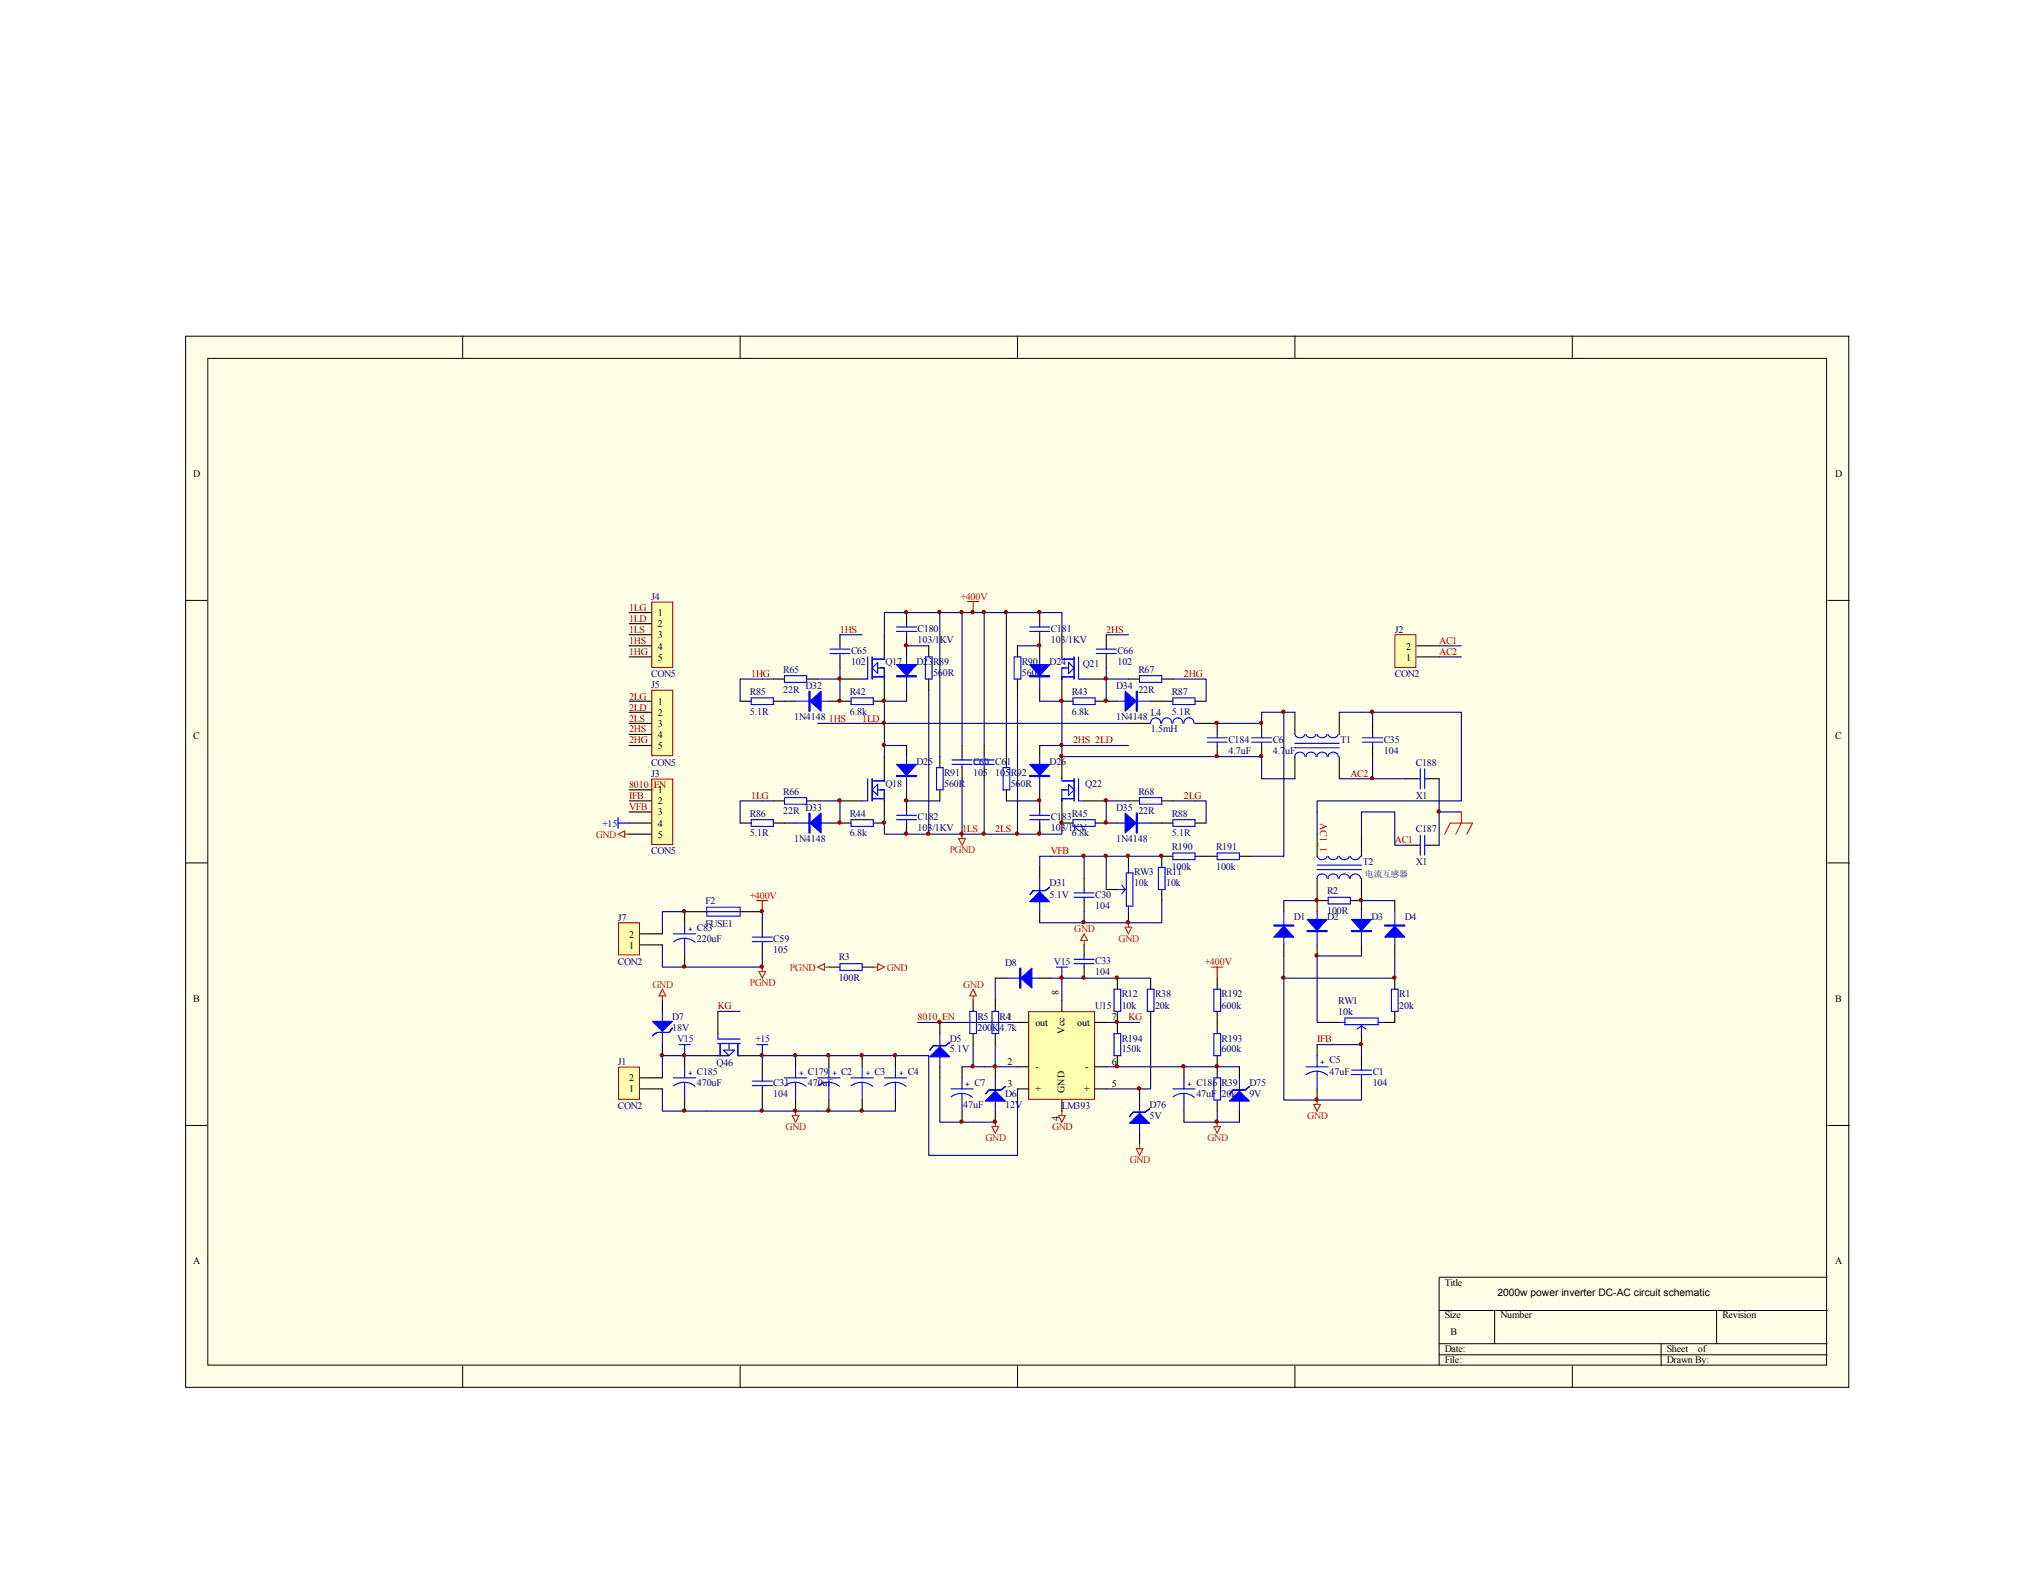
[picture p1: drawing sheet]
<svg xmlns="http://www.w3.org/2000/svg" width="279mm" height="216mm" viewBox="0 0 279 216" stroke-linecap="round" stroke-linejoin="round" font-family="sans-serif">
<path d="M25.5 46.1h228.3v144.3h-228.3z" fill="#ffffe8"/>
<g fill="none" stroke="#000" stroke-width=".14">
<path d="M25.5 46.1h228.3v144.3h-228.3zM28.5 49.2h222.3v138.2h-222.3zM63.5 46.1v3M101.6 46.1v3M139.7 46.1v3M177.8 46.1v3M215.9 46.1v3M25.4 82.4h3.1M250.9 82.4h3.1M25.4 118.4h3.1M250.9 118.4h3.1M25.4 154.5h3.1"/>
<path d="M250.9 154.5h3.1M197.6 179.9h53.3M205.2 179.9v4.5M235.7 179.9v4.5M250.9 175.3h-53.3v12.2M63.5 187.5v3M101.6 187.5v3M139.7 187.5v3M177.8 187.5v3M197.6 184.4h53.3M197.6 185.9h53.3M215.9 187.5v3"/>
<path d="M228.1 184.4v3.1"/>
</g>
<g fill="none" stroke="#000" stroke-width=".15">
<path d="M101.6 96.2h1.5M106.2 96.2h3M106.2 93.2h1.5M110.8 93.2h1.5M113.8 96.2h3.1M115.3 93.2h3.1M115.3 87.1v1.5M115.3 90.2v1.5M121.4 87.1v3.1M121.4 93.2v3h-1.5M124.5 84.1v1.5M124.5 87.1v3.1"/>
<path d="M124.5 94.7v1.5M127.5 88.6v1.6M127.5 93.2v1.5M139.7 88.6v1.6M139.7 93.2v1.5M142.7 84.1v1.5M142.7 87.1v3.1M142.7 94.7v1.5M145.8 96.2h1.5M150.4 96.2h3M151.9 87.1v1.5M151.9 90.2v1.5"/>
<path d="M154.9 93.2h1.6M154.9 99.3h3.1M158 96.2h3M159.5 93.2h1.5M164.1 99.3h3v1.5M164.1 96.2h1.5M177.8 97.8v3M183.9 97.8v3M188.5 99.3v1.5M101.6 113h1.5M106.2 113h3M106.2 109.9h1.5"/>
<path d="M110.8 109.9h1.5M113.8 113h3.1M115.3 109.9h3.1M121.4 103.8v3.1M121.4 109.9v3.1h-1.5M124.5 102.3v1.5M124.5 108.4v3M124.5 113v1.5M129 103.8v1.6M129 108.4v1.5M132.1 102.3v1.5M132.1 105.4v1.5"/>
<path d="M135.1 102.3v1.5M135.1 105.4v1.5M138.2 103.8v1.6M138.2 108.4v1.5M142.7 102.3v1.5M142.7 108.4v3M142.7 113v1.5M142.7 119.1v1.5M145.8 113h1.5M150.4 113h3M154.9 117.5v1.6M154.9 109.9h1.6"/>
<path d="M158 113h3M159.5 109.9h1.5M161 117.5h-1.5v1.6M164.1 113h1.5M164.1 117.5h3M167.1 102.3v1.5M170.2 117.5h1.5M177.8 103.8v3.1M183.9 103.8v3.1M188.5 102.3v1.5M193 116h1.5M193 106.9h1.5"/>
<path d="M196.1 116h1.5M196.1 106.9h1.5M94 131.2v1.5M97 125.1h-3v1.6M98.6 138.8v3.1M101.6 125.1h3.1M104.7 126.7v1.5M104.7 129.7v1.5M142.7 125.1v1.6M148.8 120.6v1.5M148.8 123.6v1.5M148.8 129.7v1.5"/>
<path d="M148.8 132.7v1.6M151.9 122.1h1.5M153.4 134.3v1.5M153.4 138.8v3.1M154.9 125.1v1.6M158 134.3v1.5M158 138.8v1.5M159.5 122.1v1.5M167.1 134.3v1.5M167.1 138.8v3.1M94 144.9v1.5M94 151v1.5"/>
<path d="M95.5 144.9h3.1M101.6 144.9h3.1M104.7 146.4v1.5M104.7 149.5v1.5M109.2 144.9v1.5M109.2 151v1.5M153.4 144.9v1.5M156.5 149.5v1.5M156.5 155.5v1.6M162.6 146.4v1.5M162.6 152.5v1.5M167.1 144.9v3"/>
<path d="M167.1 151v1.5M170.2 146.4v1.5M170.2 152.5v1.5"/>
</g>
<g fill="none" stroke="#00f" stroke-width=".15">
<path d="M103.1 95.8h3.1v.9h-3.1zM107.7 92.7h3.1v1h-3.1zM109.2 96.2h4.6M114 89.1h2.7M114 89.7h2.7M115.3 88.6v.5M115.3 89.7v.5M116.9 95.8h3v.9h-3zM119.1 90.2v3h-.7M119.7 90.2v3M119.7 92.9h1.7M119.7 91.7l.8-.8v1.5z"/>
<path d="M120.5 91.7h.9v1.5M121.4 90.2v.3h-1.7M123.1 86.7h2.7M123.1 86.1h2.7M124.5 85.6v.5M124.5 86.7v.4M124.5 90.2v4.5M127.1 90.2h.9v3h-.9zM139.2 90.2h1v3h-1zM141.4 86.7h2.7M141.4 86.1h2.7M142.7 85.6v.5"/>
<path d="M142.7 86.7v.4M142.7 90.2v4.5M147.3 95.8h3.1v.9h-3.1zM150.5 89.1h2.8M150.5 89.7h2.8M151.9 88.6v.5M151.9 89.7v.5M153.4 96.2h4.6M156.5 92.7h3v1h-3zM159.4 99.3a.69 .69 0 0 0-.7-.8 .69 .69 0 0 0-.7 .8M160.9 99.3a.69 .69 0 0 0-.7-.8 .69 .69 0 0 0-.7 .8M161 95.8h3.1v.9h-3.1z"/>
<path d="M162.4 99.3a.69 .69 0 0 0-.7-.8 .69 .69 0 0 0-.7 .8M163.9 99.3a.69 .69 0 0 0-.7-.8 .69 .69 0 0 0-.6 .8M103.1 112.5h3.1v.9h-3.1zM107.7 109.5h3.1v.9h-3.1zM109.2 113h4.6M116.9 112.5h3v.9h-3zM119.1 106.9v3h-.7M119.7 106.9v3M119.7 109.6h1.7M120.5 108.4h.9v1.5M120.5 107.6v1.6l-.8-.8zM121.4 106.9v.3h-1.7"/>
<path d="M123.1 112.5h2.7M123.1 111.9h2.7M124.5 103.8v4.6M124.5 111.4v.5M124.5 112.5v.5M128.6 105.4h.9v3h-.9zM130.7 104.9h2.8M130.7 104.3h2.8M132.1 103.8v.5M132.1 104.9v.5M133.8 104.9h2.7M133.8 104.3h2.7"/>
<path d="M135.1 103.8v.5M135.1 104.9v.5M137.7 105.4h.9v3h-.9zM141.4 112.5h2.7M141.4 111.9h2.7M142.7 103.8v4.6M142.7 111.4v.5M142.7 112.5v.5M147.3 112.5h3.1v.9h-3.1zM153.4 113h4.6M154.6 119.8h.9v4.6h-.9zM154.9 119.1v.7"/>
<path d="M156.5 109.5h3v.9h-3zM159 119.1h1v3h-1zM161 112.5h3.1v.9h-3.1zM161 117.1h3.1v.9h-3.1zM165.8 101.9h2.7M165.8 101.3h2.7M167.1 100.8v.5M167.1 101.9v.4M167.1 117.1h3.1v.9h-3.1zM177.8 102h6.1M177.8 102.6h6.1M179.2 100.8a.74 .74 0 0 1-.7 .5 .74 .74 0 0 1-.7-.5"/>
<path d="M179.2 103.8a.69 .69 0 0 0-.7-.6 .69 .69 0 0 0-.7 .6M180.7 103.8a.69 .69 0 0 0-.7-.6 .69 .69 0 0 0-.7 .6M180.7 100.8a.74 .74 0 0 1-.7 .5 .74 .74 0 0 1-.7-.5M182.2 103.8a.69 .69 0 0 0-.7-.6 .69 .69 0 0 0-.7 .6M182.2 100.8a.74 .74 0 0 1-.7 .5 .74 .74 0 0 1-.7-.5M183.7 103.8a.69 .69 0 0 0-.7-.6 .69 .69 0 0 0-.6 .6M183.7 100.8a.74 .74 0 0 1-.7 .5 .74 .74 0 0 1-.6-.5M187.1 101.9h2.7M187.1 101.3h2.7M188.5 100.8v.5M188.5 101.9v.4M194.5 116h.5"/>
<path d="M194.5 106.9h.5M195 105.5v2.8M195 114.6v2.8M195.6 116h.5M195.6 105.5v2.8M195.6 114.6v2.8M195.6 106.9h.5M92.5 128.2h3M94 128.8h-.1a2.36 2.36 0 0 0-1.4 .5M94 126.7v1.5M94 128.8v2.4M94 128.8a2.37 2.37 0 0 1 1.4 .5"/>
<path d="M97 124.5h4.6v1.2h-4.6zM97 125.1h4.6M103.3 129.2h2.7M103.3 128.6h2.7M104.7 128.2v.4M104.7 129.2v.5M142.7 120.6v4.5M145 132.7h1.6M145.8 132.7v1.6M147.5 123.2h2.7M147.5 122.5h2.7M147.5 132.3h2.7"/>
<path d="M147.5 131.7h2.7M148.8 122.1v.4M148.8 123.2v.4M148.8 131.2v.5M148.8 132.3v.4M153 135.8h.9v3h-.9zM153.4 122.1h1.1M154 121.5l.5 .6M154.5 122.1l-.5 .6M154.9 124.4v.7M157.5 135.8h.9v3h-.9zM166.7 135.8h.9v3h-.9z"/>
<path d="M92.5 147.9h3M94 148.6h-.1a2.36 2.36 0 0 0-1.4 .4M94 146.4v1.5M94 148.5v2.5M94 148.6a2.37 2.37 0 0 1 1.4 .5M98.6 141.9v.7h3M98.6 144.9h1.5M98.6 143.2h3M98.9 143.2v1.7M99.3 144.1h1.6l-.8 .8zM100.1 143.2v.9M101.3 143.2v1.7h.3"/>
<path d="M103.3 149h2.7M103.3 148.4h2.7M103.9 143.4h1.5M104.7 143.4v1.5M104.7 147.9v.5M104.7 149v.5M107.7 147.9h3.1M109.2 148.6a2.36 2.36 0 0 0-1.5 .4M109.2 146.4v1.5M109.2 148.5v2.5M109.2 148.6a2.37 2.37 0 0 1 1.5 .5M153 141.9h.9v3h-.9z"/>
<path d="M156.5 151v4.5M161 149.5h3.1M162.5 150.1a2.36 2.36 0 0 0-1.5 .5M162.5 150.1a2.37 2.37 0 0 1 1.5 .5M162.6 147.9v1.6M162.6 150.1v2.4M166.7 147.9h.9v3.1h-.9zM166.7 141.9h.9v3h-.9zM170.2 147.9v4.6"/>
</g>
<g fill="none" stroke="#000080" stroke-width=".15">
<path d="M106.2 93.2h-4.6v3M112.3 93.2h3M115.3 99.3h39.6M115.3 91.7v4.5M115.3 87.1h3.1M121.4 87.1v-3h24.4v3M124.5 88.6h3M124.5 96.2h-3.1v7.6M127.5 94.7v19.8M129 84.1v19.7M132.1 84.1v18.2M135.1 84.1v18.2"/>
<path d="M138.2 84.1v19.7M139.7 94.7v19.8M139.7 88.6h3M142.7 96.2h3.1v7.6h21.3M151.9 93.2h3M151.9 91.7v4.5M151.9 87.1h3M161 93.2h4.6v3M188.5 97.8v1.5M106.2 109.9h-4.6v3.1M112.3 109.9h3v3.1M121.4 113v1.5h21.3v-1.5"/>
<path d="M121.4 102.3h3.1M124.5 109.9h4.5M132.1 106.9v7.6M135.1 106.9v7.6M138.2 109.9h4.5M142.7 102.3h3.1M145.8 113v1.5h-3.1M151.9 117.5h-3.1v3.1M154.9 109.9h-3v3.1M159.5 117.5h-7.6v4.6M161 109.9h4.6v3.1M188.5 103.8v3.1h-4.6"/>
<path d="M159.5 123.6v3.1h-10.7v-1.6M94 144.9h1.5M97 152.5h15.3M104.7 151v1.5M112.3 144.9h-7.6v1.5M167.1 152.5v1.5"/>
</g>
<path d="M132.8 82.6h1.6M133.6 82.6v1.5M103.9 123.6h1.5M104.7 123.6v1.5" fill="none" stroke="#bf0000" stroke-width=".15"/>
<g fill="#00f" stroke="#00f" stroke-width=".15">
<path d="M111.2 96.2l1.5-1.3v2.7z"/>
<path d="M111.2 113l1.5-1.4v2.7z"/>
<path d="M154.5 111.6l1.5 1.4-1.5 1.3z"/>
<path d="M154.5 94.9l1.5 1.3-1.5 1.4z"/>
<path d="M123.1 91.2h2.7l-1.3 1.5z"/>
<path d="M141.4 91.2h2.7l-1.4 1.5z"/>
<path d="M123.1 104.9h2.7l-1.3 1.5z"/>
<path d="M141.4 104.9h2.7l-1.4 1.5z"/>
<path d="M141.4 123.8l1.3-1.4 1.4 1.4z"/>
<path d="M155.1 154.2l1.4-1.4 1.3 1.4z"/>
<path d="M168.8 151.1l1.4-1.3 1.3 1.3z"/>
<path d="M111.1 94.9h.1v2.7h-.1z" fill-rule="evenodd"/>
<path d="M111.1 111.6h.1v2.7h-.1z" fill-rule="evenodd"/>
<path d="M156 111.6h.2v2.7h-.2z" fill-rule="evenodd"/>
<path d="M156 94.9h.2v2.7h-.2z" fill-rule="evenodd"/>
<path d="M123.1 92.7h2.7v.2h-2.7z" fill-rule="evenodd"/>
<path d="M141.4 92.7h2.7v.2h-2.7z" fill-rule="evenodd"/>
<path d="M123.1 106.4h2.7v.2h-2.7z" fill-rule="evenodd"/>
<path d="M141.4 106.4h2.7v.2h-2.7z" fill-rule="evenodd"/>
<path d="M141.8 122.2h1.7l.6-.4-.6 .4h-1.7l-.4 .7z" fill-rule="evenodd"/>
<path d="M155.5 152.7h1.7l.6-.5-.6 .5h-1.7l-.4 .6z" fill-rule="evenodd"/>
<path d="M169.3 149.6h1.6l.6-.4-.6 .4h-1.6l-.5 .6z" fill-rule="evenodd"/>
</g>
<g fill="none" stroke="#f00" stroke-width=".15">
<path d="M198.4 114.5l.7-1.5h3.1l-.8 1.5M200.6 111.4v1.6l-.7 1.5M104.2 133.3h.9l-.4 1zM104.7 132.7v.6M148.8 128.2l.5 .9h-.9zM148.8 129.1v.6M154.5 127.3h.9l-.5 .9zM154.9 126.7v.6M145.3 153.1h1l-.5 .9zM145.8 152.5v.6M156 157.7h.9l-.4 .9zM156.5 157.1v.6"/>
<path d="M166.7 154.6h.9l-.5 .9zM167.1 154v.6"/>
</g>
<path d="M141.3 138.9h9v12h-9z" fill="#ffffb0"/>
<path d="M141.2 138.9h9.1v12h-9.1z" fill="none" stroke="#800000" stroke-width=".14"/>
<path d="M145.8 137.3v1.5M139.7 140.3h1.5M139.7 146.4h1.5M139.7 149.5h1.5M145.8 151v1.5M150.4 140.3h1.5M150.4 146.4h1.5M150.4 149.5h1.5" fill="none" stroke="#000" stroke-width=".15"/>
<path d="M144.3 134.3h1.5M151.9 140.3h1.5M151.9 149.5h4.6M151.9 146.4h18.3M162.6 154h7.6" fill="none" stroke="#000080" stroke-width=".15"/>
<path d="M85 126.7h2.8v4.4h-2.8z" fill="#ffffb0"/>
<path d="M84.9 126.7h2.9v4.4h-2.9z" fill="none" stroke="#800000" stroke-width=".14"/>
<path d="M87.9 129.7h3M87.9 128.2h3" fill="none" stroke="#000" stroke-width=".15"/>
<path d="M90.9 129.7v3h13.8v-1.5M94 125.1h-3.1v3.1M104.7 125.1v1.6M94 152.5h3" fill="none" stroke="#000080" stroke-width=".15"/>
<path d="M166.4 132.7h1.5M167.1 132.7v1.6" fill="none" stroke="#bf0000" stroke-width=".15"/>
<path d="M85 146.6h2.8v4.3h-2.8z" fill="#ffffb0"/>
<path d="M84.9 146.5h2.9v4.4h-2.9z" fill="none" stroke="#800000" stroke-width=".14"/>
<g fill="none" stroke="#000" stroke-width=".15">
<path d="M173.2 99.3v1.5M173.2 102.3v1.5M180.8 114.5v3M186.9 114.5v3M176.3 123.6v1.5M176.3 129.7v1.5M180.8 120.6v4.5M180.8 129.7v1.5M180.8 123.6h1.6M185.4 123.6h1.5M186.9 120.6v4.5M186.9 129.7v1.5"/>
<path d="M191.5 123.6v1.5M191.5 129.7v1.5M191.5 134.3v1.5M191.5 138.8v1.5M87.9 149.5h3M87.9 147.9h3M113.8 144.9v1.5M113.8 151v1.5M118.4 144.9v1.5M118.4 151v1.5M122.9 144.9v1.5M122.9 151v1.5"/>
<path d="M180.8 143.4v1.5M180.8 149.5v1.5M182.4 140.3h1.5M186.9 141.9v1.5M186.9 144.9v1.5M186.9 147.9v1.6M190 140.3h1.5"/>
</g>
<g fill="none" stroke="#000080" stroke-width=".15">
<path d="M112.3 99.3h3M176.3 97.8v19.7h-4.6M177.8 97.8h-4.6v1.5h-6.1M186.9 97.8h1.6M197.6 88.6h3M197.6 90.2h3M145.8 102.3h9.1M148.8 117.5h-6.1v1.6M167.1 103.8h6.1v3.1h4.6M180.8 111.4v3.1M186.9 111.4v3.1M98.6 138.8h3"/>
<path d="M142.7 126.7h6.1M158 134.3h-12.2v3M176.3 134.3v16.7h10.6v-1.5M176.3 123.6h4.5M176.3 131.2v3.1h15.2v-3.1M186.9 131.2h-6.1v9.1h1.6M186.9 123.6h4.6M90.9 149.5v3h3.1M94 144.9h-3.1v3M153.4 140.3h3.1M158 140.3v9.2h-1.5M180.8 143.4h6.1v1.5"/>
</g>
<g fill="#800000" stroke="#800000" stroke-width=".14">
<circle cx="115.3" cy="93.1" r=".23"/>
<circle cx="121.3" cy="96.2" r=".23"/>
<circle cx="115.3" cy="109.9" r=".23"/>
<circle cx="121.3" cy="112.9" r=".23"/>
<circle cx="121.3" cy="99.2" r=".23"/>
<circle cx="133.5" cy="84" r=".23"/>
<circle cx="142.7" cy="109.9" r=".23"/>
<circle cx="142.7" cy="114.4" r=".23"/>
<circle cx="124.4" cy="109.9" r=".23"/>
<circle cx="124.4" cy="114.4" r=".23"/>
<circle cx="142.7" cy="84" r=".23"/>
<circle cx="142.7" cy="88.6" r=".23"/>
<circle cx="124.4" cy="84" r=".23"/>
<circle cx="115.3" cy="96.2" r=".23"/>
<circle cx="115.3" cy="112.9" r=".23"/>
<circle cx="151.8" cy="112.9" r=".23"/>
<circle cx="151.8" cy="96.2" r=".23"/>
<circle cx="127.4" cy="114.4" r=".23"/>
<circle cx="139.6" cy="114.4" r=".23"/>
<circle cx="121.3" cy="102.3" r=".23"/>
<circle cx="129" cy="84" r=".23"/>
<circle cx="138.1" cy="84" r=".23"/>
<circle cx="135.1" cy="114.4" r=".23"/>
<circle cx="135.1" cy="84" r=".23"/>
<circle cx="132" cy="84" r=".23"/>
<circle cx="159.4" cy="117.5" r=".23"/>
<circle cx="154.9" cy="126.6" r=".23"/>
<circle cx="154.9" cy="117.5" r=".23"/>
<circle cx="151.8" cy="117.5" r=".23"/>
<circle cx="145.7" cy="102.3" r=".23"/>
<circle cx="148.8" cy="117.5" r=".23"/>
<circle cx="148.8" cy="126.6" r=".23"/>
<circle cx="104.6" cy="144.8" r=".23"/>
<circle cx="109.2" cy="144.8" r=".23"/>
<circle cx="104.6" cy="152.4" r=".23"/>
<circle cx="93.9" cy="144.8" r=".23"/>
<circle cx="93.9" cy="152.4" r=".23"/>
<circle cx="104.6" cy="125.1" r=".23"/>
<circle cx="93.9" cy="125.1" r=".23"/>
<circle cx="93.9" cy="132.7" r=".23"/>
<circle cx="156.4" cy="149.4" r=".23"/>
<circle cx="153.3" cy="134.2" r=".23"/>
<circle cx="153.3" cy="140.3" r=".23"/>
<circle cx="167" cy="146.3" r=".23"/>
<circle cx="167" cy="153.9" r=".23"/>
<circle cx="153.3" cy="146.3" r=".23"/>
<circle cx="145.7" cy="134.2" r=".23"/>
<circle cx="167" cy="99.2" r=".23"/>
<circle cx="167" cy="103.8" r=".23"/>
<circle cx="176.2" cy="97.7" r=".23"/>
<circle cx="173.1" cy="99.2" r=".23"/>
<circle cx="173.1" cy="103.8" r=".23"/>
<circle cx="191.4" cy="134.2" r=".23"/>
<circle cx="186.9" cy="143.3" r=".23"/>
<circle cx="176.2" cy="134.2" r=".23"/>
</g>
<g fill="none" stroke="#00f" stroke-width=".15">
<path d="M171.8 101.9h2.8M171.8 101.3h2.8M173.2 100.8v.5M173.2 101.9v.4M180.8 119.4h6.1M180.8 118.7h6.1M182.2 117.5a.74 .74 0 0 1-.7 .5 .74 .74 0 0 1-.7-.5M183.7 117.5a.74 .74 0 0 1-.7 .5 .74 .74 0 0 1-.6-.5M185.3 117.5a.74 .74 0 0 1-.7 .5 .74 .74 0 0 1-.7-.5M186.8 117.5a.74 .74 0 0 1-.7 .5 .74 .74 0 0 1-.7-.5M176.3 125.1v4.6M180.8 125.1v4.6"/>
<path d="M182.2 120.6a.69 .69 0 0 0-.7-.6 .69 .69 0 0 0-.7 .6M182.4 123.2h3v.9h-3zM183.7 120.6a.69 .69 0 0 0-.7-.6 .69 .69 0 0 0-.6 .6M184.6 139.7h4.6v.9h-4.6zM185.3 120.6a.69 .69 0 0 0-.7-.6 .69 .69 0 0 0-.7 .6M186.8 120.6a.69 .69 0 0 0-.7-.6 .69 .69 0 0 0-.7 .6M186.9 125.1v4.6M191 135.8h1v3h-1zM191.5 125.1v4.6M93.2 143.4h1.6M94 143.4v1.5M112.3 147.9h3"/>
<path d="M113.8 148.6h-.1a2.35 2.35 0 0 0-1.4 .4M113.8 146.4v1.5M113.8 148.5v2.5M113.8 148.6a2.35 2.35 0 0 1 1.4 .5M116.9 147.9h3M118.4 148.6h-.1a2.36 2.36 0 0 0-1.4 .4M118.4 148.6a2.37 2.37 0 0 1 1.4 .5M118.4 146.4v1.5M118.4 148.5v2.5M121.4 147.9h3.1M122.9 148.6a2.36 2.36 0 0 0-1.5 .4M122.9 146.4v1.5"/>
<path d="M122.9 148.5v2.5M122.9 148.6a2.37 2.37 0 0 1 1.5 .5M179.3 146.4h3.1M180.8 147a2.36 2.36 0 0 0-1.5 .5M180.8 144.9v1.5M180.8 147v2.5M180.8 147a2.37 2.37 0 0 1 1.5 .6M183.9 140.3h.7M185.6 147.5h2.7M185.6 146.9h2.7M186.9 140.8v1.1M186.9 146.4v.5"/>
<path d="M186.9 147.5v.4M186.9 140.8l.6 .5M186.9 140.8l-.6 .5M189.2 140.3h.8"/>
</g>
<g fill="#00f" stroke="#00f" stroke-width=".15">
<path d="M179.5 126.2h2.7l-1.4 1.5z"/>
<path d="M191.5 127.1l1.4 1.5h-2.8z"/>
<path d="M185.6 126.2h2.7l-1.4 1.5z"/>
<path d="M176.3 127.1l1.3 1.5h-2.7z"/>
<path d="M179.5 127.7h2.7v.2h-2.7z" fill-rule="evenodd"/>
<path d="M190.1 127h2.8v.1h-2.8z" fill-rule="evenodd"/>
<path d="M185.6 127.7h2.7v.2h-2.7z" fill-rule="evenodd"/>
<path d="M174.9 127h2.7v.1h-2.7z" fill-rule="evenodd"/>
</g>
<path d="M180.4 151.6h.9l-.5 .9zM180.8 151v.6" fill="none" stroke="#f00" stroke-width=".15"/>
<path d="M191.6 87.2h2.8v4.4h-2.8z" fill="#ffffb0"/>
<path d="M191.5 87.1h2.9v4.5h-2.9z" fill="none" stroke="#800000" stroke-width=".14"/>
<path d="M194.5 90.2h3.1M194.5 88.6h3.1" fill="none" stroke="#000" stroke-width=".15"/>
<g fill="#800000" stroke="#800000" stroke-width=".14">
<circle cx="124.4" cy="88.6" r=".23"/>
<circle cx="109.2" cy="152.4" r=".23"/>
<circle cx="188.4" cy="106.8" r=".23"/>
<circle cx="186.9" cy="123.5" r=".23"/>
<circle cx="180.8" cy="123.5" r=".23"/>
<circle cx="180.8" cy="131.1" r=".23"/>
<circle cx="180.8" cy="150.9" r=".23"/>
</g>
<path d="M84.9 114.5l.9-.5v.9zM85.8 114.5h.6M108.8 153.1h.9l-.5 .9zM109.2 152.5v.6" fill="none" stroke="#f00" stroke-width=".15"/>
<path d="M183.9 97.8h3M188.5 106.9h4.5M197.6 106.9v9.1M197.6 111.4h3" fill="none" stroke="#000080" stroke-width=".15"/>
<path d="M84.9 112.2v1.5M84.9 113h1.5" fill="none" stroke="#00f" stroke-width=".15"/>
<path d="M89.6 82.7h2.8v8.9h-2.8z" fill="#ffffb0"/>
<path d="M89.5 82.6h2.9v9h-2.9z" fill="none" stroke="#800000" stroke-width=".14"/>
<path d="M86.4 84.1h3M86.4 85.6h3M86.4 87.1h3M86.4 88.6h3M86.4 90.2h3" fill="none" stroke="#000" stroke-width=".15"/>
<path d="M89.6 94.8h2.8v8.9h-2.8z" fill="#ffffb0"/>
<path d="M89.5 94.7h2.9v9h-2.9z" fill="none" stroke="#800000" stroke-width=".14"/>
<g fill="none" stroke="#000" stroke-width=".15">
<path d="M86.4 96.2h3M86.4 97.8h3M86.4 99.3h3M145.8 87.1v3.1M145.8 93.2v3M148.8 93.2h3.1M86.4 100.8h3M86.4 102.3h3M145.8 103.8v3.1M145.8 109.9v3.1M148.8 109.9h3.1M113.8 132.7h1.5"/>
<path d="M118.4 132.7h1.5"/>
</g>
<path d="M131.6 115.1h.9l-.4 .9zM132.1 114.5v.6M112.3 132.7l.9-.4v.9zM113.2 132.7h.6M119.9 132.7h.6M120.5 132.3l.9 .4-.9 .5z" fill="none" stroke="#f00" stroke-width=".15"/>
<g fill="#800000" stroke="#800000" stroke-width=".14">
<circle cx="132" cy="114.4" r=".23"/>
<circle cx="104.6" cy="132.7" r=".23"/>
<circle cx="151.8" cy="93.1" r=".23"/>
<circle cx="145.7" cy="96.2" r=".23"/>
<circle cx="151.8" cy="109.9" r=".23"/>
<circle cx="145.7" cy="112.9" r=".23"/>
<circle cx="145.7" cy="103.8" r=".23"/>
</g>
<g fill="none" stroke="#00f" stroke-width=".15">
<path d="M145.8 90.2v.3h1.7M145.8 92.9h1.7M146.7 91.7h-.9v1.5M146.7 90.9l.8 .8-.8 .7zM147.5 90.2v3M148.1 90.2v3h.7M145.8 106.9v.3h1.7M145.8 109.6h1.7M146.7 108.4h-.9v1.5M146.7 107.6l.8 .8-.8 .8zM147.5 106.9v3M148.1 106.9v3h.7"/>
<path d="M115.3 132.3h3.1v.9h-3.1z"/>
</g>
<path d="M89.6 107h2.8v8.9h-2.8z" fill="#ffffb0"/>
<path d="M89.5 106.9h2.9v9h-2.9z" fill="none" stroke="#800000" stroke-width=".14"/>
<g fill="none" stroke="#000" stroke-width=".15">
<path d="M86.4 108.4h3M86.4 109.9h3M86.4 111.4h3M86.4 113h3M86.4 114.5h3M90.9 137.3v1.5M133.6 137.3v1.5M136.7 137.3v1.5M136.7 134.3h1.5M142.7 134.3h1.6M90.9 143.4v1.5M129 140.3v1.6"/>
<path d="M129 146.4v1.5M132.1 146.4v1.5M132.1 152.5v1.5M133.6 141.9v1.5M136.7 141.9v1.5M136.7 146.4v1.5M136.7 152.5v1.5"/>
</g>
<path d="M90.9 138.8v4.6M133.1 138.8h1v3.1h-1zM136.2 138.8h.9v3.1h-.9zM138.2 134.3h4.5M129 141.9v4.5M130.6 149.5h3M132.1 150.1h-.1a2.35 2.35 0 0 0-1.4 .5M132.1 147.9v1.6M132.1 150.1v2.4M132.1 150.1a2.35 2.35 0 0 1 1.4 .5M136.7 147.9v4.6" fill="none" stroke="#00f" stroke-width=".15"/>
<g fill="#00f" stroke="#00f" stroke-width=".15">
<path d="M135.3 151.1l1.4-1.3 1.3 1.3z"/>
<path d="M127.7 145l1.3-1.3 1.4 1.3z"/>
<path d="M89.6 140.2h2.7l-1.4 1.4z"/>
<path d="M140.2 134.3l1.5-1.4v2.7z"/>
<path d="M135.7 149.6h1.7l.6-.4-.6 .4h-1.7l-.4 .6z" fill-rule="evenodd"/>
<path d="M128.1 143.5h1.7l.6-.4-.6 .4h-1.7l-.4 .6z" fill-rule="evenodd"/>
<path d="M89.6 142.2l.6-.5h1.7l.4-.6-.4 .6h-1.7z" fill-rule="evenodd"/>
<path d="M140 132.9h.2v2.7h-.2z" fill-rule="evenodd"/>
</g>
<path d="M188.5 97.8h12.1v12.1h-19.8v1.5M186.9 111.4h4.6v4.6h1.5M136.7 134.3v3M112.3 144.9h15.2v13.7h12.2v-9.1M112.3 152.5h10.6M126 140.3h13.7M129 147.9v6.1h7.7M132.1 146.4h7.6M133.6 143.4v3M136.7 143.4v3" fill="none" stroke="#000080" stroke-width=".15"/>
<path d="M90.9 135.8l.5 .9h-.9zM90.9 136.7v.6M133.6 135.8l.5 .9h-1zM133.6 136.7v.6M136.2 154.6h.9l-.4 .9zM136.7 154v.6" fill="none" stroke="#f00" stroke-width=".15"/>
<g fill="#800000" stroke="#800000" stroke-width=".14">
<circle cx="113.7" cy="152.4" r=".23"/>
<circle cx="118.3" cy="152.4" r=".23"/>
<circle cx="113.7" cy="144.8" r=".23"/>
<circle cx="118.3" cy="144.8" r=".23"/>
<circle cx="122.9" cy="144.8" r=".23"/>
<circle cx="197.5" cy="111.4" r=".23"/>
<circle cx="188.4" cy="97.7" r=".23"/>
<circle cx="136.6" cy="153.9" r=".23"/>
<circle cx="136.6" cy="146.3" r=".23"/>
<circle cx="90.9" cy="144.8" r=".23"/>
<circle cx="148.8" cy="134.2" r=".23"/>
<circle cx="133.5" cy="146.3" r=".23"/>
<circle cx="129" cy="140.3" r=".23"/>
<circle cx="132" cy="153.9" r=".23"/>
<circle cx="162.5" cy="146.3" r=".23"/>
</g>
<g font-size="1.4">
<text x="26.5" y="65.4">D</text>
<text x="252" y="65.4">D</text>
<text x="90.3" y="84.6">1</text>
<text x="90.3" y="86.1">2</text>
<text x="90.3" y="87.6">3</text>
<text x="90.3" y="89.2">4</text>
<text x="193" y="89.2">2</text>
<text x="90.3" y="90.7">5</text>
<text x="193" y="90.7">1</text>
<text x="26.5" y="101.4">C</text>
<text x="90.3" y="96.8">1</text>
<text x="90.3" y="98.3">2</text>
<text x="90.3" y="99.8">3</text>
<text x="90.3" y="101.3">4</text>
<text x="252" y="101.4">C</text>
<text x="90.3" y="102.8">5</text>
<text x="90.3" y="108.9">1</text>
<text x="90.3" y="110.4">2</text>
<text x="90.3" y="111.9">3</text>
<text x="90.3" y="113.5">4</text>
<text x="90.3" y="115">5</text>
<text x="86.4" y="130.2">1</text>
<text x="86.4" y="128.7">2</text>
<text x="26.5" y="137.5">B</text>
<text x="145.4" y="136.6" transform="rotate(-90 145.4 136.6)">8</text>
<text x="252" y="137.5">B</text>
<text x="142.2" y="140.8">out</text>
<text x="146.1" y="141.9" transform="rotate(-90 146.1 141.9)">Vcc</text>
<text x="147.9" y="140.8">out</text>
<text x="152.7" y="140">7</text>
<text x="86.4" y="149.9">1</text>
<text x="86.4" y="148.4">2</text>
<text x="138.3" y="146.1">2</text>
<text x="138.3" y="149.2">3</text>
<text x="142.2" y="146.9">-</text>
<text x="142.2" y="149.9">+</text>
<text x="148.8" y="149.9">+</text>
<text x="149" y="146.9">-</text>
<text x="152.7" y="146.1">6</text>
<text x="152.7" y="149.2">5</text>
<text x="145.4" y="153.8" transform="rotate(-90 145.4 153.8)">4</text>
<text x="146.1" y="150" transform="rotate(-90 146.1 150)">GND</text>
<text x="26.5" y="173.5">A</text>
<text x="252" y="173.5">A</text>
<text x="198.4" y="176.4">Title</text>
<text x="205.6" y="177.8">2000w power inverter DC-AC circuit schematic</text>
<text x="198.4" y="180.9">Size</text>
<text x="198.4" y="185.5">Date:</text>
<text x="199.1" y="183.2">B</text>
<text x="206" y="180.9">Number</text>
<text x="228.9" y="185.5">Sheet</text>
<text x="233.1" y="185.5">of</text>
<text x="236.5" y="180.9">Revision</text>
<text x="198.4" y="187">File:</text>
<text x="228.9" y="187">Drawn By:</text>
</g>
<g font-size="1.4" fill="#800000">
<text x="86.4" y="83.8">1LG</text>
<text x="86.4" y="89.9">1HG</text>
<text x="86.4" y="88.4">1HS</text>
<text x="86.4" y="85.3">1LD</text>
<text x="86.4" y="86.9">1LS</text>
<text x="115.3" y="86.9">1HS</text>
<text x="151.9" y="86.9">2HS</text>
<text x="197.6" y="88.4">AC1</text>
<text x="197.6" y="89.9">AC2</text>
<text x="103.1" y="93">1HG</text>
<text x="162.6" y="93">2HG</text>
<text x="86.4" y="100.5">2HS</text>
<text x="86.4" y="96">2LG</text>
<text x="86.4" y="97.5">2LD</text>
<text x="86.4" y="99.1">2LS</text>
<text x="113.8" y="99.1">1HS</text>
<text x="118.4" y="99.1">1LD</text>
<text x="86.4" y="102">2HG</text>
<text x="147.3" y="102">2HS 2LD</text>
<text x="185.4" y="106.6">AC2</text>
<text x="86.4" y="109.6">IFB</text>
<text x="86.4" y="111.2">VFB</text>
<text x="86.4" y="108.1">8010_EN</text>
<text x="103.1" y="109.6">1LG</text>
<text x="162.6" y="109.6">2LG</text>
<text x="181.3" y="112.9" transform="rotate(90 181.3 112.9)">AC1_1</text>
<text x="132.1" y="114.2">1LS</text>
<text x="136.7" y="114.2">2LS</text>
<text x="144.3" y="117.3">VFB</text>
<text x="191.5" y="115.7">AC1</text>
<text x="98.6" y="138.5">KG</text>
<text x="126" y="140">8010_EN</text>
<text x="154.9" y="140">KG</text>
<text x="180.8" y="143.1">IFB</text>
</g>
<g font-size="1.4" fill="#000080">
<text x="89.4" y="82.3">J4</text>
<text x="116.8" y="89.7">C65</text>
<text x="126" y="86.7">C180</text>
<text x="126" y="88.2">103/1KV</text>
<text x="144.3" y="86.7">C181</text>
<text x="144.3" y="88.2">103/1KV</text>
<text x="153.4" y="89.7">C66</text>
<text x="191.5" y="86.9">J2</text>
<text x="89.4" y="93">CON5</text>
<text x="89.4" y="94.5">J5</text>
<text x="103" y="95.3">R85</text>
<text x="107.5" y="92.4">R65</text>
<text x="107.5" y="95.1">22R</text>
<text x="110.6" y="94.6">D32</text>
<text x="116.7" y="95.3">R42</text>
<text x="116.8" y="91.3">102</text>
<text x="121.6" y="91.3">Q17</text>
<text x="125.8" y="91.3">D23</text>
<text x="128.1" y="91.3">R89</text>
<text x="128.1" y="92.8">560R</text>
<text x="140.3" y="91.3">R90</text>
<text x="140.3" y="92.8">560R</text>
<text x="144.1" y="91.3">D24</text>
<text x="147.2" y="95.3">R43</text>
<text x="148.7" y="91.6">Q21</text>
<text x="153.2" y="94.6">D34</text>
<text x="153.4" y="91.3">102</text>
<text x="156.3" y="92.4">R67</text>
<text x="156.3" y="95.1">22R</text>
<text x="160.9" y="95.3">R87</text>
<text x="191.5" y="93">CON2</text>
<text x="103" y="98.1">5.1R</text>
<text x="109.1" y="98.9">1N4148</text>
<text x="116.7" y="98.1">6.8k</text>
<text x="147.2" y="98.1">6.8k</text>
<text x="153.2" y="98.9">1N4148</text>
<text x="158" y="98.3">L4</text>
<text x="158" y="100.5">1.5mH</text>
<text x="160.9" y="98.1">5.1R</text>
<text x="168.7" y="101.9">C184</text>
<text x="174.8" y="101.9">C6</text>
<text x="190" y="101.9">C35</text>
<text x="89.4" y="105.1">CON5</text>
<text x="89.4" y="106.6">J3</text>
<text x="121.6" y="107.9">Q18</text>
<text x="125.8" y="105">D25</text>
<text x="129.6" y="106.5">R91</text>
<text x="129.6" y="107.9">560R</text>
<text x="133.6" y="105">C60 C61</text>
<text x="133.6" y="106.5">105</text>
<text x="136.7" y="106.5">105</text>
<text x="138.8" y="106.5">R92</text>
<text x="138.8" y="107.9">560R</text>
<text x="144.1" y="105">D26</text>
<text x="149" y="107.9">Q22</text>
<text x="168.7" y="103.5">4.7uF</text>
<text x="174.8" y="103.5">4.7uF</text>
<text x="184.1" y="102">T1</text>
<text x="190" y="103.5">104</text>
<text x="194.4" y="105.1">C188</text>
<text x="103" y="112.1">R86</text>
<text x="107.5" y="109.1">R66</text>
<text x="107.5" y="111.8">22R</text>
<text x="110.6" y="111.3">D33</text>
<text x="116.7" y="112.1">R44</text>
<text x="126" y="112.5">C182</text>
<text x="144.3" y="112.5">C183</text>
<text x="147.2" y="112.1">R45</text>
<text x="153.2" y="111.3">D35</text>
<text x="156.3" y="109.1">R68</text>
<text x="156.3" y="111.8">22R</text>
<text x="160.9" y="112.1">R88</text>
<text x="194.4" y="109.6">X1</text>
<text x="89.4" y="117.3">CON5</text>
<text x="103" y="114.8">5.1R</text>
<text x="109.1" y="115.6">1N4148</text>
<text x="116.7" y="114.8">6.8k</text>
<text x="126" y="114">103/1KV</text>
<text x="144.3" y="114">103/1KV</text>
<text x="147.2" y="114.8">6.8k</text>
<text x="153.2" y="115.6">1N4148</text>
<text x="160.9" y="116.7">R190</text>
<text x="160.9" y="119.4">100k</text>
<text x="160.9" y="114.8">5.1R</text>
<text x="167" y="116.7">R191</text>
<text x="167" y="119.4">100k</text>
<text x="187.1" y="118.8">T2</text>
<text x="194.4" y="114.2">C187</text>
<text x="194.4" y="118.8">X1</text>
<text x="96.9" y="124.1">F2</text>
<text x="144.1" y="121.7">D31</text>
<text x="144.1" y="123.2">5.1V</text>
<text x="150.4" y="123.2">C30</text>
<text x="150.4" y="124.7">104</text>
<text x="155.7" y="120.1">RW3</text>
<text x="155.7" y="121.7">10k</text>
<text x="160.1" y="120.1">R11</text>
<text x="160.1" y="121.7">10k</text>
<text x="182.2" y="122.8">R2</text>
<text x="182.2" y="125.5">100R</text>
<text x="84.8" y="126.4">J7</text>
<text x="95.7" y="127.8">C83</text>
<text x="95.7" y="129.3">220uF</text>
<text x="96.9" y="127.2">FUSE1</text>
<text x="106.2" y="129.3">C59</text>
<text x="106.2" y="130.8">105</text>
<text x="115.1" y="131.8">R3</text>
<text x="177.6" y="126.2">D1</text>
<text x="182.2" y="126.2">D2</text>
<text x="188.3" y="126.2">D3</text>
<text x="192.9" y="126.2">D4</text>
<text x="84.8" y="132.5">CON2</text>
<text x="115.1" y="134.6">100R</text>
<text x="138" y="132.6">D8</text>
<text x="150.4" y="132.3">C33</text>
<text x="150.4" y="133.9">104</text>
<text x="154" y="136.9">R12</text>
<text x="158.6" y="136.9">R38</text>
<text x="167.7" y="136.9">R192</text>
<text x="183.7" y="137.8">RW1</text>
<text x="192.1" y="136.9">R1</text>
<text x="92.3" y="140">D7</text>
<text x="92.3" y="141.5">18V</text>
<text x="130.4" y="143">D5</text>
<text x="134.2" y="140">R5</text>
<text x="134.2" y="141.5">200K</text>
<text x="137.2" y="140">R41</text>
<text x="137.2" y="141.5">4.7k</text>
<text x="150.4" y="138.5">U15</text>
<text x="154" y="138.4">10k</text>
<text x="154" y="143">R194</text>
<text x="158.6" y="138.4">20k</text>
<text x="167.7" y="143">R193</text>
<text x="167.7" y="138.4">600k</text>
<text x="183.7" y="139.3">10k</text>
<text x="192.1" y="138.4">20k</text>
<text x="84.8" y="146.1">J1</text>
<text x="95.7" y="147.5">C185</text>
<text x="95.7" y="149">470uF</text>
<text x="98.4" y="146.3">Q46</text>
<text x="106.2" y="149">C31</text>
<text x="110.9" y="147.5">C179</text>
<text x="110.9" y="149">470uF</text>
<text x="115.5" y="147.5">C2</text>
<text x="120.1" y="147.5">C3</text>
<text x="124.6" y="147.5">C4</text>
<text x="130.4" y="144.4">5.1V</text>
<text x="133.8" y="149">C7</text>
<text x="154" y="144.4">150k</text>
<text x="164.3" y="149">C186</text>
<text x="167.7" y="144.4">600k</text>
<text x="167.7" y="149">R39</text>
<text x="171.5" y="149">D75</text>
<text x="182.5" y="146">C5</text>
<text x="182.5" y="147.5">47uF</text>
<text x="188.5" y="147.5">C1</text>
<text x="188.5" y="149">104</text>
<text x="84.8" y="152.2">CON2</text>
<text x="106.2" y="150.5">104</text>
<text x="132.2" y="152.1">47uF</text>
<text x="138" y="150.5">D6</text>
<text x="138" y="152.1">12V</text>
<text x="145.8" y="152.2">LM393</text>
<text x="157.8" y="152.1">D76</text>
<text x="157.8" y="153.6">5V</text>
<text x="164.3" y="150.5">47uF</text>
<text x="167.7" y="150.5">20k</text>
<text x="171.5" y="150.5">9V</text>
</g>
<g font-size="1.4" fill="#bf0000">
<text x="131.9" y="82.3">+400V</text>
<text x="103" y="123.4">+400V</text>
<text x="165.4" y="132.5">+400V</text>
</g>
<g font-size="1.4" fill="#00f">
<text x="82.7" y="113.5">+15</text>
<text x="144.7" y="132.5">V15</text>
<text x="93" y="143.1">V15</text>
<text x="103.7" y="143.1">+15</text>
</g>
<g font-size="1.4" fill="#f00">
<text x="81.8" y="115">GND</text>
<text x="130.4" y="117.1">PGND</text>
<text x="147.5" y="127.9">GND</text>
<text x="153.6" y="129.3">GND</text>
<text x="89.6" y="135.6">GND</text>
<text x="103" y="135.4">PGND</text>
<text x="108.5" y="133.3">PGND</text>
<text x="121.8" y="133.3">GND</text>
<text x="132.2" y="135.6">GND</text>
<text x="107.9" y="155.1">GND</text>
<text x="144.4" y="155.1">GND</text>
<text x="179.5" y="153.6">GND</text>
<text x="135.3" y="156.6">GND</text>
<text x="155.1" y="159.7">GND</text>
<text x="165.8" y="156.6">GND</text>
</g>
<text font-size="1.2" fill="#000080" x="187.4" y="120.3">电流互感器</text>
<g font-size="1.1" fill="#000080">
<text x="94.5" y="127.9">+</text>
<text x="94.5" y="147.7">+</text>
<text x="109.7" y="147.7">+</text>
<text x="114.3" y="147.7">+</text>
<text x="118.9" y="147.7">+</text>
<text x="123.4" y="147.7">+</text>
<text x="132.5" y="149.2">+</text>
<text x="163" y="149.2">+</text>
<text x="181.3" y="146.1">+</text>
</g>
</svg>
